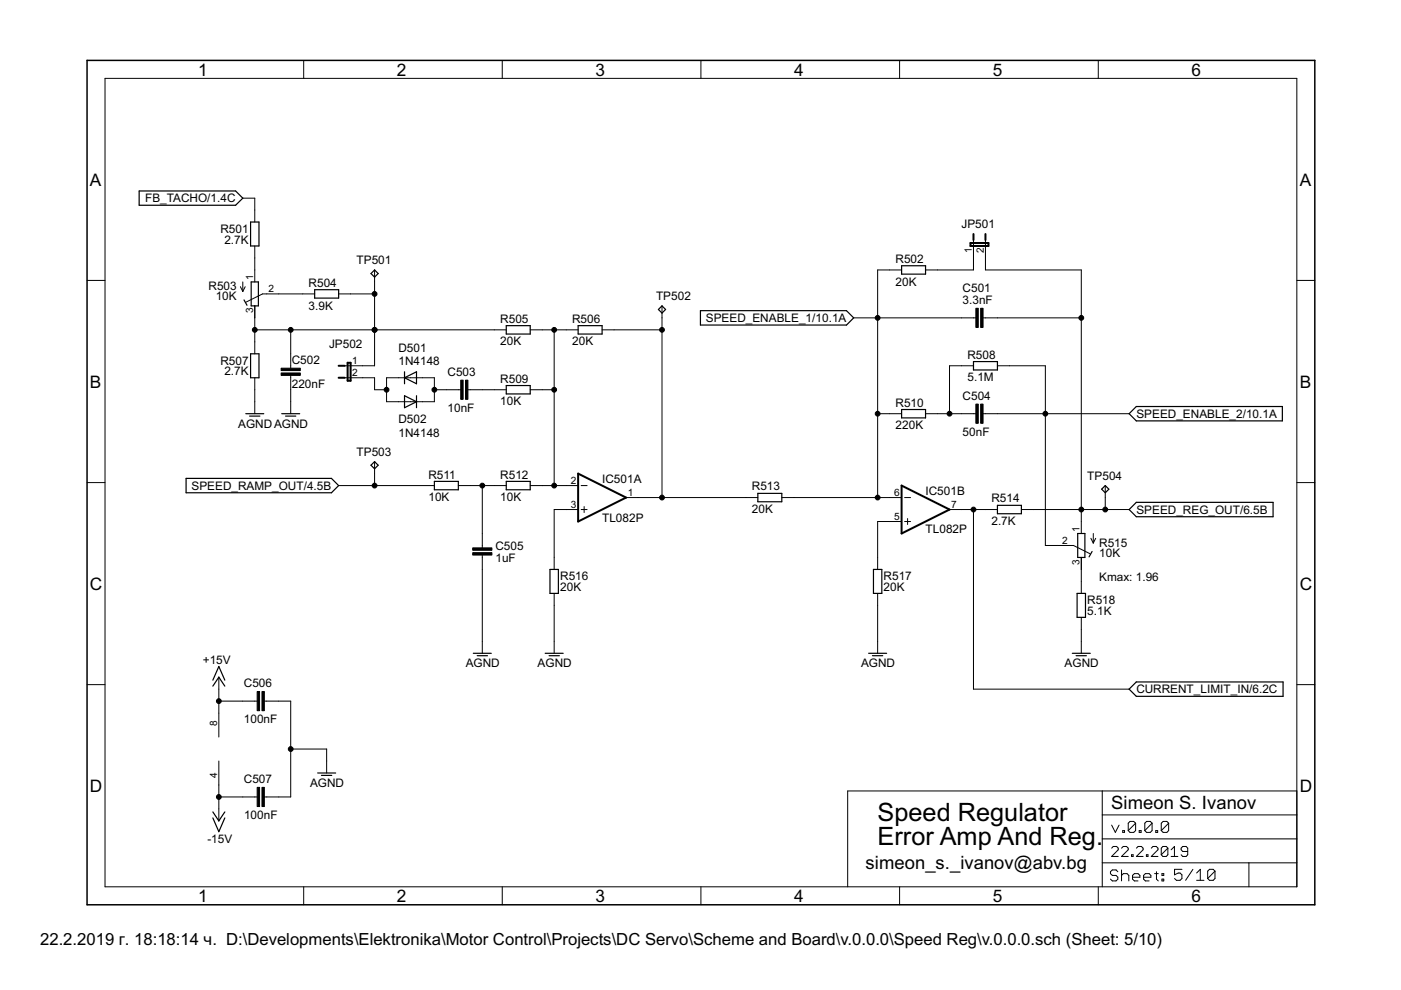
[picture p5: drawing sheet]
<svg xmlns="http://www.w3.org/2000/svg" width="297mm" height="210mm" viewBox="0 0 297 210" stroke-linecap="round" stroke-linejoin="round" font-family="sans-serif">
<g fill="#000" stroke="#000" stroke-width=".25">
<path d="M29.5 40.5v3zM29.5 43.5h20.5zM29.5 40.5h20.5zM50 43.5l1.5-1.5zM50 40.5l1.5 1.5zM53.1 47.1v5.1zM53.3 59.8h1.5zM54.8 59.8v5.1zM54.9 47.1v5.1zM53.1 47.1h1.8zM53.1 52.2h1.8zM79.4 57.2l-.7 .8z"/>
<path d="M79.4 57.2l.8 .8zM78.7 58l.7 .8zM80.2 58l-.8 .8zM191.2 58.1h5zM191.2 56.3v1.8zM191.2 56.3h5zM196.2 56.3v1.8zM51.7 63.6l.7 1.1zM53.1 75v5.1zM53.3 59.8v5.1zM53.3 64.9h.7zM54 64.9h.8z"/>
<path d="M53.1 75h1.8zM66.7 63.2h5.1zM66.7 61.4v1.8zM66.7 61.4h5.1zM71.8 61.4v1.8zM85.8 80.1l2.5-1.3zM107.3 70.8h5.1zM107.3 69v1.8zM107.3 69h5.1zM112.4 69v1.8zM122.6 70.8h5.1zM122.6 69v1.8z"/>
<path d="M122.6 69h5.1zM127.7 69v1.8zM139.6 65.6l.8-.7zM140.4 64.9l.7 .7zM139.6 65.6l.8 .8zM141.1 65.6l-.7 .8zM148.5 65.9v3zM148.5 68.9h31zM148.5 65.9h31zM181 67.4l-1.5 1.5zM179.5 65.9l1.5 1.5zM206.4 78.4h5.1z"/>
<path d="M206.4 76.7v1.7zM206.4 76.7h5.1zM211.5 76.7v1.7zM52.1 87.7h3.8zM52.9 88.2h2.2zM54.9 75v5.1zM53.1 80.1h1.8zM59.7 87.7h3.8zM60.5 88.2h2.2zM78.7 98.6l.7-.7zM79.4 97.9l.8 .7zM78.7 98.6l.7 .8z"/>
<path d="M80.2 98.6l-.8 .8zM85.8 80.1l2.5 1.3zM85.8 80.1v1.3zM85.8 78.8v1.3zM85.8 83.9l2.5 1.3zM85.8 83.9v2.5zM88.3 78.8v2.6zM85.8 86.4l2.5-1.2zM88.3 85.2v1.2zM88.3 83.9v1.3zM107.3 83.5h5.1zM107.3 81.7v1.8z"/>
<path d="M107.3 81.7h5.1zM112.4 81.7v1.8zM191.2 88.6h5zM191.2 86.8v1.8zM191.2 86.8h5zM196.2 86.8v1.8zM239.4 87.7l1.5-1.5zM239.4 87.7l1.5 1.5zM240.9 86.2h31zM240.9 89.2h31zM271.9 86.2v3zM39.5 101.4v3.1z"/>
<path d="M39.5 104.5h30.8zM39.5 101.4h30.8zM71.8 103l-1.5 1.5zM70.3 101.4l1.5 1.6zM92.1 103.8h5.1zM92.1 102.1v1.7zM92.1 102.1h5.1zM97.2 102.1v1.7zM107.3 103.8h5.1zM107.3 102.1v1.7zM107.3 102.1h5.1zM112.4 102.1v1.7z"/>
<path d="M160.7 106.4h5.1zM160.7 104.6v1.8zM160.7 104.6h5.1zM165.8 104.6v1.8zM211.5 108.9h5.1zM211.5 107.1v1.8zM211.5 107.1h5.1zM216.6 107.1v1.8zM228.5 118.2h.8zM228.5 113.1v5.1zM229.3 118.2h.7zM230 113.1v5.1z"/>
<path d="M228.5 113.1h1.5zM231.5 116.9l-.6 1.2zM233.6 103.7l.7-.7zM234.3 103l.8 .7zM233.6 103.7l.7 .8zM235.1 103.7l-.8 .8zM239.4 108l1.5-1.5zM239.4 108l1.5 1.6zM240.9 106.5h29zM240.9 109.6h29zM269.9 106.5v3.1zM100.4 138.5h3.8z"/>
<path d="M101.2 139h2.2zM115.6 138.5h3.8zM116.4 139h2.2zM116.6 120.7v5.1zM118.4 120.7v5.1zM116.6 120.7h1.8zM116.6 125.8h1.8zM184.2 138.5h3.8zM185 139h2.2zM185.2 120.7v5.1zM187 120.7v5.1zM185.2 120.7h1.8z"/>
<path d="M185.2 125.8h1.8zM227.4 138.5h3.8zM228.2 139h2.1zM228.4 125.8v5.1zM230.1 125.8v5.1zM228.4 125.8h1.7zM228.4 130.9h1.7zM46.4 143.6l-1.3 1.9zM46.4 141.3l-1.3 2.9zM46.4 143.6l1.3 1.9zM46.4 141.3l1.3 2.9zM239.4 146.1l1.5-1.5z"/>
<path d="M239.4 146.1l1.5 1.5zM240.9 144.6h31.1zM240.9 147.6h31.1zM272 144.6v3zM45.1 172.1l1.3 2zM45.1 173.4l1.3 2.9zM47.7 172.1l-1.3 2zM47.7 173.4l-1.3 2.9zM67.4 163.9h3.8zM68.2 164.4h2.1z"/>
</g>
<g fill="#000" stroke="#000" stroke-width=".21">
<path d="M22.3 16.6v171.4zM64.4 12.8v3.8zM106.5 12.8v3.8zM148.6 12.8v3.8zM190.7 12.8v3.8zM232.9 12.8v3.8zM22.3 16.6h252.7zM18.5 59.5h3.8zM51.5 59.8v2zM51.5 42h2.5zM54 57.2v2.6zM54 44.5v2.6z"/>
<path d="M54 52.2v2.5zM54 54.7v2.5zM54 42v2.5zM79.4 57.2v2.6zM79.4 59.8v2.5zM186.1 57.2v10.2zM188.6 57.2h2.6zM186.1 57.2h2.5zM196.2 57.2h2.6zM198.8 57.2h7.6zM206.4 52.2v2.5zM206.4 50.9v1.3z"/>
<path d="M206.4 54.7v2.5zM208.9 52.2v2.5zM208.9 50.9v1.3zM208.9 54.7v2.5zM208.9 57.2h20.4zM229.3 57.2v10.2zM275 59.5h3.8zM51 60.8l.5 1zM52 60.8l-.5 1zM54 64.9v2.5zM54 72.5v2.5zM54 69.9h7.6z"/>
<path d="M54 67.4v2.5zM54 69.9v2.6zM52.1 64.1l3.6-1.8zM55.7 62.3h.9zM56.6 62.3h2.5zM59.1 62.3h5.1zM61.6 75v2.6zM61.6 77.6v.5zM61.6 69.9h17.8zM61.6 69.9v5.1zM64.2 62.3h2.5zM73.1 77.6h1.2z"/>
<path d="M71.8 62.3h2.5zM74.3 62.3h5.1zM74.3 77.6h2.6zM76.9 77.6h2.5zM79.4 69.9h25.4zM79.4 69.9v7.7zM79.4 62.3v7.6zM104.8 69.9h2.5zM112.4 69.9h2.6zM115 69.9h2.5zM117.5 69.9h2.5zM120 69.9h2.6z"/>
<path d="M127.7 69.9h2.5zM130.2 69.9h10.2zM140.4 64.9v2.5zM140.4 69.9v35.6zM140.4 67.4v2.5zM181 67.4h5.1zM201.3 77.6v10.1zM203.9 67.4h2.5zM203.9 77.6h2.5zM186.1 67.4h17.8zM201.3 77.6h2.6zM206.4 67.4h.5z"/>
<path d="M208.4 67.4h.5zM208.9 67.4h2.6zM211.5 67.4h17.8zM211.5 77.6h2.5zM214 77.6h7.6zM221.6 77.6v10.1zM229.3 67.4v40.6zM54 85.2v2.5zM54 80.1v2.5zM54 82.6v2.6zM61.6 80.1v2.5zM61.6 79.6v.5z"/>
<path d="M61.6 85.2v2.5zM61.6 82.6v2.6zM73.1 80.1h1.2zM74.3 80.1h2.6zM79.4 80.1v2.5zM76.9 80.1h2.5zM82 80.1h2.5zM82 82.6v2.6zM82 80.1v2.5zM79.4 82.6h2.6zM84.5 80.1h2.5zM84.5 85.2h2.5z"/>
<path d="M82 85.2h2.5zM87 80.1h2.6zM87 85.2h2.6zM89.6 80.1h2.5zM92.1 80.1v2.5zM92.1 82.6v2.6zM89.6 85.2h2.5zM94.6 82.6h2.6zM92.1 82.6h2.5zM97.2 82.6h.5zM99.2 82.6h.5zM99.7 82.6h2.6z"/>
<path d="M102.3 82.6h2.5zM104.8 82.6h2.5zM112.4 82.6h2.6zM115 82.6h2.5zM117.5 69.9v12.7zM186.1 67.4v20.3zM188.6 87.7h2.6zM186.1 87.7h2.5zM196.2 87.7h2.6zM198.8 87.7h2.5zM203.9 87.7h2.5zM201.3 87.7h2.6z"/>
<path d="M206.4 87.7h.5zM208.4 87.7h.5zM208.9 87.7h2.6zM211.5 87.7h10.1zM221.6 87.7h17.8zM18.5 102.3h3.8zM71.8 103h7.6zM79.4 97.9v2.5zM79.4 103h10.2zM79.4 100.4v2.6zM89.6 103h2.5zM97.2 103h2.5z"/>
<path d="M99.7 103h2.6zM102.3 113.1v2.6zM102.3 117.7v.5zM102.3 115.7v.5zM102.3 103h2.5zM102.3 103v10.1zM104.8 103h2.5zM112.4 103h2.6zM115 103h2.5zM117.5 118.2v2.5zM117.5 82.6v20.4zM117.5 108h2.5z"/>
<path d="M117.5 108v10.2zM120 103h2.6zM120 108h2.6zM117.5 103h2.5zM123.2 108h1.3zM123.2 103h1.3zM123.8 107.4v1.3zM132.7 105.5h2.6zM135.3 105.5h5.1zM158.1 105.5h2.6zM140.4 105.5h17.7zM165.8 105.5h2.5z"/>
<path d="M186.1 118.2v2.5zM186.1 87.7v17.8zM168.3 105.5h17.8zM186.1 105.5h2.5zM186.1 110.6v7.6zM186.1 110.6h2.5zM188.6 105.5h2.6zM188.6 110.6h2.6zM191.8 110.6h1.3zM191.8 105.5h1.3zM192.4 109.9v1.3zM201.3 108h2.6z"/>
<path d="M203.9 108h2.5zM206.4 108v38.1zM208.9 108h2.6zM206.4 108h2.5zM216.6 108h2.5zM221.6 87.7v28zM224.2 115.7h2.5zM221.6 115.7h2.6zM226.7 115.7h.9zM227.6 115.7l3.5 1.7zM229.3 110.6v2.5zM229.3 118.2v2.5z"/>
<path d="M229.3 108v2.6zM219.1 108h10.2zM231.8 113.1v2zM232.3 114.1l-.5 1zM231.3 114.1l.5 1zM234.3 103v2.5zM234.3 105.5v2.5zM229.3 108h5zM234.3 108h5.1zM275 102.3h3.8zM102.3 118.2v2.5zM102.3 136v2.5z"/>
<path d="M102.3 120.7v15.3zM117.5 136v2.5zM117.5 125.8v2.6zM117.5 128.4v7.6zM186.1 136v2.5zM186.1 125.8v2.6zM186.1 128.4v7.6zM229.3 136v2.5zM229.3 123.3v2.5zM229.3 130.9v2.5zM229.3 133.4v2.6zM229.3 120.7v2.6z"/>
<path d="M18.5 145.2h3.8zM46.4 151.2v5.1zM46.4 143.6v2.5zM46.4 146.1v2.6zM46.4 148.7v2.5zM51.5 148.7h2.5zM46.4 148.7h5.1zM54 148.7h.5zM56 148.7h.6zM56.6 148.7h2.5zM59.1 148.7h2.5zM61.6 148.7v10.1z"/>
<path d="M61.6 158.8v10.2zM61.6 158.8h7.7zM69.3 158.8v2.6zM206.4 146.1h33zM275 145.2h3.8zM46.4 161.4v5zM46.4 171.5v2.6zM46.4 169v2.5zM46.4 166.4v2.6zM51.5 169h2.5zM46.4 169h5.1zM54 169h.5z"/>
<path d="M56 169h.6zM56.6 169h2.5zM59.1 169h2.5zM69.3 161.4v2.5zM179.7 167.7h54zM233.7 167.7h41.3zM233.7 177.9h41.3zM233.7 172.8v5.1zM233.7 172.8h41.3zM233.7 167.7v5.1zM235.7 174.9l.8 1.6zM236 179.5l-.3 .3z"/>
<path d="M237.3 174.9l-.8 1.6zM236 179.5h.7zM236.7 179.5l.4 .3zM238 176.1v.4zM238 176.1h.4zM238.1 179.5l-.3 .3zM238.4 176.1v.4zM238 176.5h.4zM238.1 179.5h.7zM239.2 174.5v1.6zM239.2 174.5l.4-.3zM239.2 176.1l1.6-1.6z"/>
<path d="M238.8 179.5l.4 .3zM239.6 174.2h.8zM239.2 176.1l.4 .4zM240.4 174.2l.4 .3zM239.6 176.5h.8zM240.8 174.5v1.6zM240.4 176.5l.4-.4zM241.3 179.5l-.4 .3zM241.5 176.1v.4zM241.5 176.1h.4zM241.9 176.1v.4zM241.5 176.5h.4z"/>
<path d="M241.3 179.5h.7zM242 179.5l.4 .3zM242.7 174.5v1.6zM242.7 174.5l.4-.3zM244.3 174.5l-1.6 1.6zM243.1 174.2h.8zM242.7 176.1l.4 .4zM243.9 174.2l.4 .3zM243.1 176.5h.8zM244.3 174.5v1.6zM244.3 176.1l-.4 .4zM244.5 179.5l-.4 .3z"/>
<path d="M245 176.1v.4zM245 176.1h.4zM244.5 179.5h.7zM245.4 176.1v.4zM245 176.5h.4zM245.2 179.5l.3 .3zM246.2 174.5v1.6zM246.2 174.5l.4-.3zM246.2 176.1l1.6-1.6zM246.5 179.5l-.3 .3zM246.5 179.5h.8zM246.6 174.2h.8z"/>
<path d="M246.2 176.1l.4 .4zM247.3 179.5l.3 .3zM247.4 174.2l.4 .3zM246.6 176.5h.8zM247.6 179.8v1.4zM247.8 174.5v1.6zM247.8 176.1l-.4 .4zM249 179.5v2.1zM250.4 179.8v.4zM250.8 179.5l-.4 .3zM250.8 179.5h.7zM251.5 179.5l.3 .3z"/>
<path d="M275 172.8v5.1zM275 167.7v5.1zM22.3 188h252.7zM64.4 188v3.8zM106.5 188v3.8zM148.6 188v3.8zM179.7 167.7v20.3zM190.7 188v3.8zM232.9 188v3.8zM233.7 182.9v5.1zM233.7 177.9v5zM235.4 184.8v.4z"/>
<path d="M235.4 185.2l.4 .4zM237.1 180.2l-1.4 1.4zM235.4 184.8l.4-.4zM235.8 185.6h.8zM235.4 186.4l.4 .4zM235.8 184.4h.8zM236.6 185.6l.4 .4zM235.8 186.8h.8zM236.6 184.4l.4 .4zM237 186v.4zM237 186.4l-.4 .4zM235.7 181.6h1.4z"/>
<path d="M237.1 179.8v.4zM237.8 181.6l1.4-1.4zM237.8 184.4v2.4zM237.8 185.6l.4-.4zM238.2 185.2h.8zM239 185.2l.3 .4zM237.8 181.6h1.4zM239.2 179.8v.4zM239.3 185.6v1.2zM239.9 181.2v.4zM239.9 181.2h.3zM240.1 185.6v.8z"/>
<path d="M240.1 185.6l.4-.4zM240.2 181.2v.4zM239.9 181.6h.3zM240.1 186.4l.4 .4zM240.5 185.2h.8zM240.9 181.6l1.5-1.4zM240.5 186.8h.8zM241.3 185.2l.4 .4zM241.7 185.6v.4zM240.1 186h1.6zM240.9 181.6h1.5zM242.4 179.8v.4z"/>
<path d="M242.5 185.6v.8zM242.5 185.6l.3-.4zM242.5 186.4l.3 .4zM242.8 185.2h.8zM243.1 181.2v.4zM243.1 181.2h.3zM243.4 181.2v.4zM243.1 181.6h.3zM242.8 186.8h.8zM243.6 185.2l.4 .4zM244 185.6v.4zM242.5 186h1.5z"/>
<path d="M244.1 181.6l1.4-1.4zM244.8 185.2h.8zM245.2 184.8v1.6zM245.2 186.4l.4 .4zM244.1 181.6h1.4zM245.5 179.8v.4zM246.2 179.8v1.4zM246.2 181.2l1.4-1.4zM246.4 185.2h.3zM246.4 185.2v.4zM246.4 186.4h.3zM246.4 186.4v.4z"/>
<path d="M246.2 181.2l.3 .4zM246.7 185.2v.4zM246.4 185.6h.3zM246.7 186.4v.4zM246.4 186.8h.3zM246.5 181.6h.8zM247.6 181.2l-.3 .4zM248.3 180.2l.7-.7zM248.3 181.6h1.4zM249 184.3v1.2zM249 185.5l.8-.4zM249 186.3l.4 .3z"/>
<path d="M249.8 185.1h.4zM250.2 185.1l.4 .4zM249.4 186.6h.8zM250.4 181.2l.4 .4zM250.4 180.2l.4 .3zM249 184.3h1.6zM250.6 185.5v.8zM250.2 186.6l.4-.3zM250.8 181.6h.7zM250.8 180.5h1zM252.9 184.3l-1.5 2.3zM251.8 181.2l-.3 .4z"/>
<path d="M251.8 179.8v1.4zM253.7 185.1l.8-.8zM253.7 186.6h1.6zM254.5 184.3v2.3zM256.1 184.7v1.6zM256.1 184.7l.3-.4zM257.6 184.7l-1.5 1.6zM256.4 184.3h.8zM256.1 186.3l.3 .3zM257.2 184.3l.4 .4zM256.4 186.6h.8zM257.6 184.7v1.6z"/>
<path d="M257.6 186.3l-.4 .3zM264.8 182.9v5.1zM264.8 182.9h10.2zM233.7 182.9h31.1zM275 182.9v5.1zM275 177.9v5zM275 16.6v171.4z"/>
<circle cx="54" cy="69.9" r=".51"/>
<circle cx="61.6" cy="69.9" r=".51"/>
<circle cx="79.4" cy="62.3" r=".51"/>
<circle cx="79.4" cy="69.9" r=".51"/>
<circle cx="117.5" cy="69.9" r=".51"/>
<circle cx="140.4" cy="69.9" r=".51"/>
<circle cx="186.1" cy="67.4" r=".51"/>
<circle cx="229.3" cy="67.4" r=".51"/>
<circle cx="82" cy="82.6" r=".51"/>
<circle cx="92.1" cy="82.6" r=".51"/>
<circle cx="117.5" cy="82.6" r=".51"/>
<circle cx="186.1" cy="87.7" r=".51"/>
<circle cx="201.3" cy="87.7" r=".51"/>
<circle cx="221.6" cy="87.7" r=".51"/>
<circle cx="79.4" cy="103" r=".51"/>
<circle cx="102.3" cy="103" r=".51"/>
<circle cx="117.5" cy="103" r=".51"/>
<circle cx="140.4" cy="105.5" r=".51"/>
<circle cx="186.1" cy="105.5" r=".51"/>
<circle cx="206.4" cy="108" r=".51"/>
<circle cx="229.3" cy="108" r=".51"/>
<circle cx="234.3" cy="108" r=".51"/>
<circle cx="46.4" cy="148.7" r=".51"/>
<circle cx="61.6" cy="158.8" r=".51"/>
<circle cx="46.4" cy="169" r=".51"/>
</g>
<path d="M18.5 12.8v179zM18.5 12.8h260.3zM18.5 191.8h260.3zM278.8 12.8v179z" fill="#000" stroke="#000" stroke-width=".32"/>
<g fill="#000" stroke="#000" stroke-width=".42">
<path d="M205.8 52.2h3.8zM205.8 51.5v.7zM206.4 49.6v1.3zM208.9 49.6v1.3zM209.6 51.5v.7zM205.8 51.5h3.8zM71.8 77.6h1.3zM73.7 76.9h.6zM74.3 76.9v3.8zM71.8 80.1h1.3zM73.7 76.9v3.8zM73.7 80.7h.6z"/>
<path d="M122.6 100.4v10.2zM122.6 100.4l10.1 5.1zM122.6 110.6l10.1-5.1zM191.2 103v10.1zM191.2 103l10.1 5zM191.2 113.1l10.1-5.1z"/>
</g>
<g fill="#000" stroke="#000" stroke-width=".21">
<path d="M59.6 78.1h4.1v.5h-4.1zM59.6 79.1h4.1v.5h-4.1zM206.9 65.4h.5v4h-.5zM207.9 65.4h.5v4h-.5zM97.7 80.6h.5v4.1h-.5zM98.7 80.6h.5v4.1h-.5zM206.9 85.7h.5v4h-.5zM207.9 85.7h.5v4h-.5zM100.2 116.2h4.1v.5h-4.1zM100.2 117.2h4.1v.5h-4.1zM54.5 146.6h.5v4.1h-.5zM55.5 146.6h.5v4.1h-.5z"/>
<path d="M54.5 166.9h.5v4.1h-.5zM55.5 166.9h.5v4.1h-.5z"/>
</g>
<g font-size="6">
<text x="186.1" y="174.1">Speed Regulator</text>
<text x="186.1" y="179.1">Error Amp And Reg.</text>
</g>
<g font-size="4.4">
<text x="235.6" y="171.5">Simeon S. Ivanov</text>
<text x="183.5" y="184.2">simeon_s._ivanov@abv.bg</text>
</g>
<g font-size="4.1">
<text x="42" y="16">1</text>
<text x="84.1" y="16">2</text>
<text x="126.3" y="16">3</text>
<text x="168.4" y="16">4</text>
<text x="210.5" y="16">5</text>
<text x="252.6" y="16">6</text>
<text x="19.1" y="39.3">A</text>
<text x="275.6" y="39.3">A</text>
<text x="19.1" y="82.2">B</text>
<text x="275.6" y="82.2">B</text>
<text x="19.1" y="125">C</text>
<text x="275.6" y="125">C</text>
<text x="19.1" y="167.9">D</text>
<text x="275.6" y="167.9">D</text>
<text x="42" y="191.2">1</text>
<text x="84.1" y="191.2">2</text>
<text x="126.3" y="191.2">3</text>
<text x="168.4" y="191.2">4</text>
<text x="210.5" y="191.2">5</text>
<text x="252.6" y="191.2">6</text>
</g>
<text font-size="4" x="8.5" y="200.4">22.2.2019 г. 18:18:14 ч. D:\Developments\Elektronika\Motor Control\Projects\DC Servo\Scheme and Board\v.0.0.0\Speed Reg\v.0.0.0.sch (Sheet: 5/10)</text>
<g font-size="2.8">
<text x="30.8" y="42.9">FB_TACHO/1.4C</text>
<text x="46.8" y="49.4">R501</text>
<text x="47.6" y="51.7">2.7K</text>
<text x="203.9" y="48.4">JP501</text>
<text x="75.6" y="56">TP501</text>
<text x="189.9" y="55.7">R502</text>
<text x="44.2" y="61.4">R503</text>
<text x="45.7" y="63.6">10K</text>
<text x="65.4" y="65.6">3.9K</text>
<text x="65.4" y="60.8">R504</text>
<text x="139.1" y="63.6">TP502</text>
<text x="189.9" y="60.5">20K</text>
<text x="204.1" y="64.5">3.3nF</text>
<text x="204.1" y="61.9">C501</text>
<text x="106.1" y="68.4">R505</text>
<text x="121.3" y="68.4">R506</text>
<text x="149.6" y="68.3">SPEED_ENABLE_1/10.1A</text>
<text x="46.8" y="77.3">R507</text>
<text x="61.9" y="77.2">C502</text>
<text x="69.8" y="73.7">JP502</text>
<text x="84.5" y="77.3">1N4148</text>
<text x="84.5" y="74.5">D501</text>
<text x="106.1" y="73.2">20K</text>
<text x="121.3" y="73.2">20K</text>
<text x="205.1" y="76.1">R508</text>
<text x="47.6" y="79.6">2.7K</text>
<text x="61.9" y="82.3">220nF</text>
<text x="94.9" y="79.7">C503</text>
<text x="106.1" y="81.1">R509</text>
<text x="205.1" y="80.9">5.1M</text>
<text x="84.5" y="89.8">D502</text>
<text x="94.9" y="87.3">10nF</text>
<text x="106.1" y="85.9">10K</text>
<text x="189.9" y="86.2">R510</text>
<text x="204.1" y="84.8">C504</text>
<text x="240.9" y="88.6">SPEED_ENABLE_2/10.1A</text>
<text x="50.5" y="90.7">AGNDAGND</text>
<text x="84.5" y="92.6">1N4148</text>
<text x="189.9" y="91">220K</text>
<text x="204.1" y="92.4">50nF</text>
<text x="75.6" y="96.6">TP503</text>
<text x="90.8" y="101.5">R511</text>
<text x="106.1" y="101.5">R512</text>
<text x="230.5" y="101.7">TP504</text>
<text x="40.6" y="103.8">SPEED_RAMP_OUT/4.5B</text>
<text x="90.8" y="106.3">10K</text>
<text x="106.1" y="106.3">10K</text>
<text x="127.7" y="102.3">IC501A</text>
<text x="159.4" y="104">R513</text>
<text x="196.2" y="104.9">IC501B</text>
<text x="210.2" y="106.5">R514</text>
<text x="127.7" y="110.6">TL082P</text>
<text x="159.4" y="108.8">20K</text>
<text x="196.2" y="113.1">TL082P</text>
<text x="210.2" y="111.3">2.7K</text>
<text x="240.9" y="108.9">SPEED_REG_OUT/6.5B</text>
<text x="105" y="119.1">1uF</text>
<text x="105" y="116.5">C505</text>
<text x="233.1" y="118.2">10K</text>
<text x="233.1" y="116">R515</text>
<text x="118.8" y="125.3">20K</text>
<text x="118.8" y="123">R516</text>
<text x="187.3" y="125.3">20K</text>
<text x="187.3" y="123">R517</text>
<text x="233.1" y="123.3">Kmax: 1.96</text>
<text x="230.5" y="130.4">5.1K</text>
<text x="230.5" y="128.1">R518</text>
<text x="43" y="140.8">+15V</text>
<text x="98.7" y="141.4">AGND</text>
<text x="114" y="141.4">AGND</text>
<text x="182.6" y="141.4">AGND</text>
<text x="225.7" y="141.4">AGND</text>
<text x="51.7" y="145.7">C506</text>
<text x="240.9" y="147">CURRENT_LIMIT_IN/6.2C</text>
<text x="51.7" y="153.4">100nF</text>
<text x="51.7" y="166.1">C507</text>
<text x="65.7" y="166.8">AGND</text>
<text x="51.7" y="173.7">100nF</text>
<text x="44" y="178.7">-15V</text>
</g>
<g font-size="2.4">
<text x="206" y="53.7" transform="rotate(-90 206 53.7)">1</text>
<text x="208.6" y="53.7" transform="rotate(-90 208.6 53.7)">2</text>
<text x="53.7" y="59.4" transform="rotate(-90 53.7 59.4)">1</text>
<text x="56.9" y="62">2</text>
<text x="53.7" y="66.4" transform="rotate(-90 53.7 66.4)">3</text>
<text x="74.7" y="77.2">1</text>
<text x="74.7" y="79.7">2</text>
<text x="121" y="102.6">2</text>
<text x="121" y="107.7">3</text>
<text x="133.1" y="105.1">1</text>
<text x="189.6" y="105.1">6</text>
<text x="201.7" y="107.7">7</text>
<text x="189.6" y="110.2">5</text>
<text x="228.9" y="112.8" transform="rotate(-90 228.9 112.8)">1</text>
<text x="225.2" y="115.3">2</text>
<text x="228.9" y="119.7" transform="rotate(-90 228.9 119.7)">3</text>
<text x="46" y="153.9" transform="rotate(-90 46 153.9)">8</text>
<text x="46" y="164.9" transform="rotate(-90 46 164.9)">4</text>
</g>
</svg>
